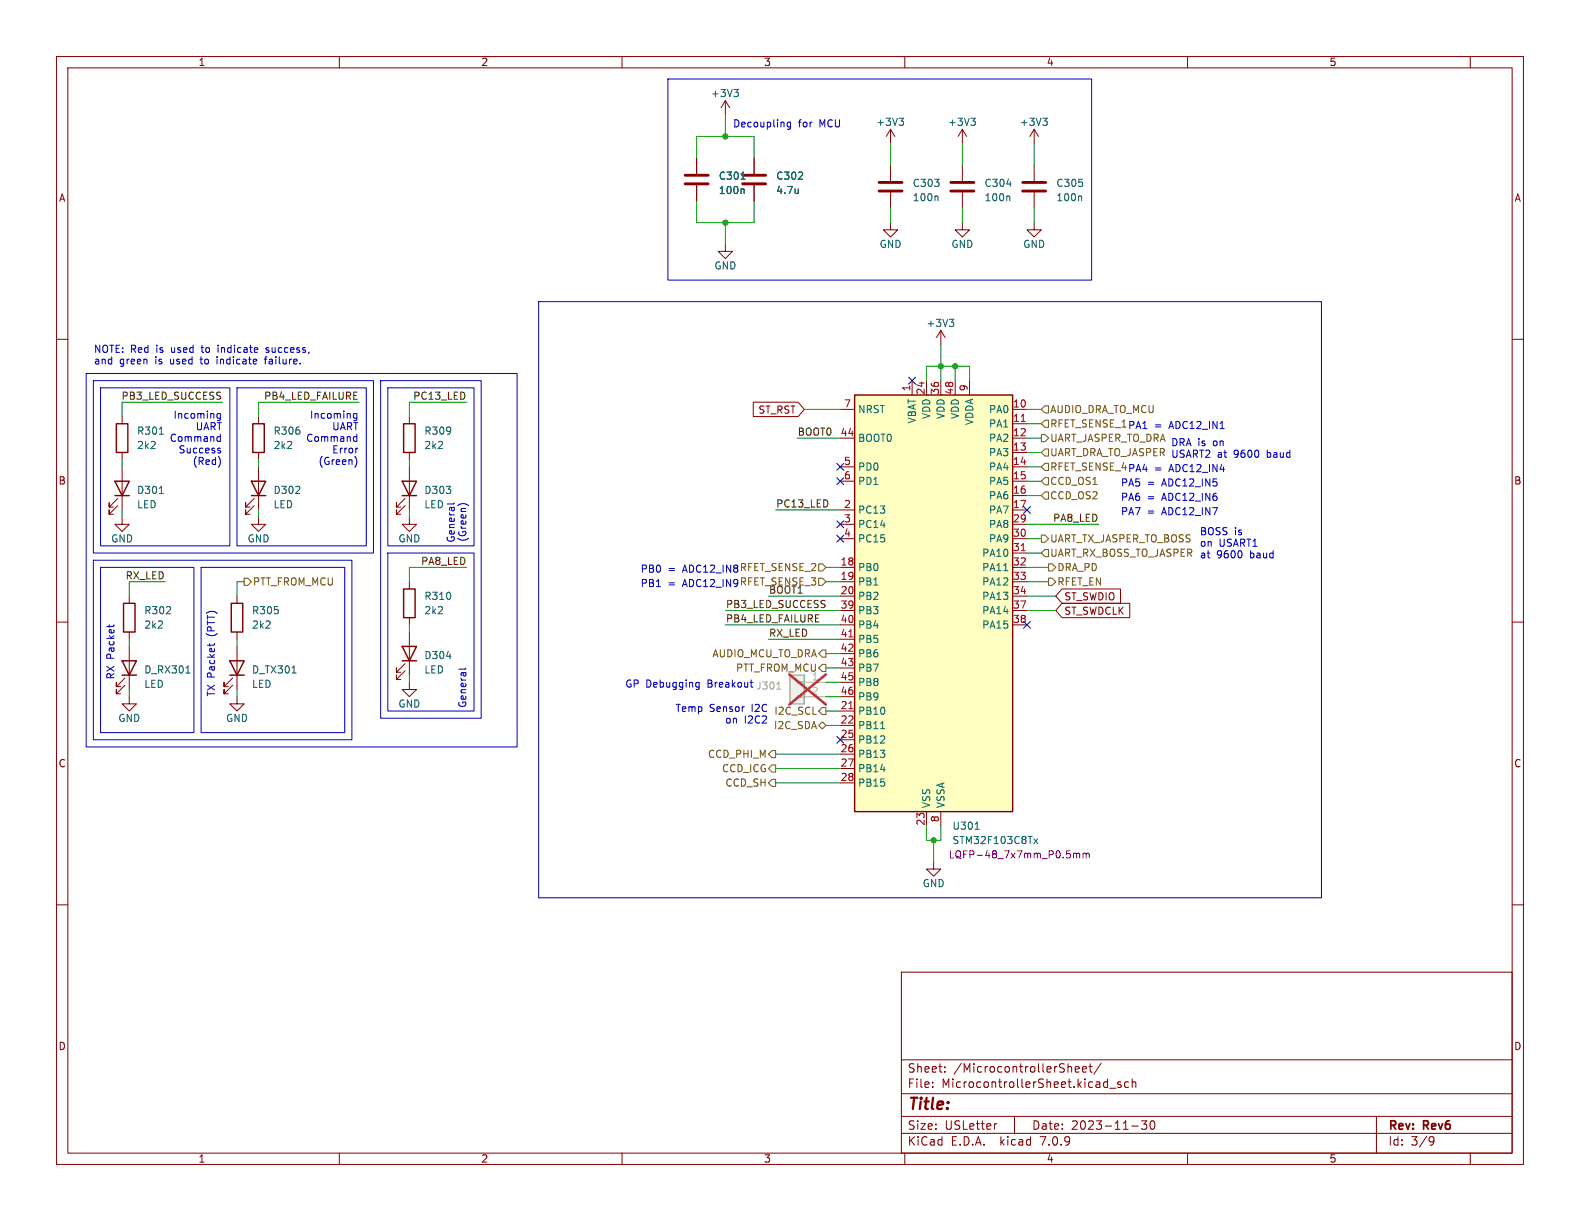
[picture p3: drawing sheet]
<svg xmlns="http://www.w3.org/2000/svg" width="279mm" height="216mm" viewBox="0 0 279 216" stroke-linecap="round" stroke-linejoin="round" font-family="sans-serif">
<g fill="none" stroke="#840000" stroke-width=".18">
<path d="M10 10h259.4v195.9h-259.4zM12 12h255.4v191.9h-255.4zM60 10v2M110 10v2M128.3 17.8l-.8 1.3M128.3 17.8v2.5M128.3 17.8l.7 1.3M160 10v2M210 10v2M260 10v2M123.2 27.9v2.8M123.2 32.8v2.8"/>
<path d="M133.3 27.9v2.8M133.3 32.8v2.8M157.5 39.4v1.2h1.2l-1.2 1.3-1.3-1.3h1.3M157.5 22.9v2.5M157.5 29.2v2.8M157.5 34v2.8M157.5 22.9l-.8 1.2M157.5 22.9l.7 1.2M170.2 39.4v1.2h1.2l-1.2 1.3-1.3-1.3h1.3M170.2 22.9l-.8 1.2M170.2 22.9v2.5M170.2 29.2v2.8"/>
<path d="M170.2 34v2.8M170.2 22.9l.7 1.2M182.9 39.4v1.2h1.2l-1.2 1.3-1.3-1.3h1.3M182.9 22.9v2.5M182.9 29.2v2.8M182.9 34v2.8M182.9 22.9l-.8 1.2M182.9 22.9l.7 1.2M10 60h2M128.3 43.2v1.3h1.2l-1.2 1.2-1.3-1.2h1.3M166.4 58.4l-.8 1.3M166.4 58.4v2.6"/>
<path d="M166.4 58.4l.7 1.3M267.4 60h2M21.6 73.7v1.2M45.7 73.7v1.2M72.4 73.7v1.2M133.2 71.1h7.9l1.1 1.3-1.1 1.3h-7.9zM148.6 72.4h2.5M148.6 77.5h2.5M161.3 67.3v2.6M163.8 67.3v2.6M166.4 67.3v2.6M168.9 67.3v2.6"/>
<path d="M171.4 67.3v2.6M179.1 72.4h2.5M179.1 74.9h2.5M179.1 77.5h2.5M20.8 89.4l-1.5 1.5v-.7v.7h.8M20.8 88.1l-1.5 1.6v-.8v.8h.8M21.6 91.4v1.3h-1.3l1.3 1.3 1.3-1.3h-1.3M21.6 80v1.3M21.6 82.6v7.6M45 89.4l-1.6 1.5v-.7v.7h.8M45 88.1l-1.6 1.6v-.8v.8h.8M45.7 91.4v1.3h-1.3l1.3 1.3 1.3-1.3h-1.3"/>
<path d="M45.7 80v1.3M45.7 82.6v7.6M71.6 89.4l-1.5 1.5v-.7v.7h.8M71.6 88.1l-1.5 1.6v-.8v.8h.8M72.4 91.4v1.3h-1.3l1.3 1.3 1.3-1.3h-1.3M72.4 80v1.3M72.4 82.6v7.6M148.6 82.6h2.5M148.6 85.1h2.5M148.6 90.2h2.5M148.6 92.7h2.5M148.6 95.3h2.5"/>
<path d="M179.1 80h2.5M179.1 82.6h2.5M179.1 85.1h2.5M179.1 87.6h2.5M179.1 90.2h2.5M179.1 92.7h2.5M179.1 95.3h2.5M179.1 97.8h2.5M10 110h2M22.1 119.9l-1.5 1.5v-.7v.7h.7M22.9 105.4v1.3M22.9 111.8v1.2"/>
<path d="M22.9 114.3v7.6M41.1 119.9l-1.5 1.5v-.7v.7h.8M41.9 105.4v1.3M41.9 111.8v1.2M41.9 114.3v7.6M71.6 118.6l-1.5 1.5v-.7v.7h.8M71.6 117.3l-1.5 1.6v-.8v.8h.8M72.4 102.9v1.2M72.4 109.2v1.3M72.4 111.8v7.6M148.6 100.3h2.5M148.6 102.9h2.5"/>
<path d="M148.6 105.4h2.5M148.6 108h2.5M148.6 110.5h2.5M148.6 113h2.5M148.6 115.6h2.5M148.6 118.1h2.5M179.1 100.3h2.5M179.1 102.9h2.5M179.1 105.4h2.5M179.1 108h2.5M179.1 110.5h2.5M187.8 104.1h10.3v2.6h-10.3l-1.1-1.3z"/>
<path d="M187.8 106.7h12v2.5h-12l-1.1-1.2zM267.4 110h2M22.1 121.2l-1.5 1.5v-.8v.8h.7M22.9 123.2v1.3h-1.3l1.3 1.2 1.2-1.2h-1.2M41.1 121.2l-1.5 1.5v-.8v.8h.8M41.9 123.2v1.3h-1.3l1.3 1.2 1.3-1.2h-1.3M72.4 120.7v1.2h-1.3l1.3 1.3 1.3-1.3h-1.3M148.6 125.7h2.5M148.6 128.3h2.5M148.6 130.8h2.5M148.6 133.4h2.5M148.6 135.9h2.5"/>
<path d="M148.6 138.4h2.5M148.6 120.7h2.5M148.6 123.2h2.5M10 160h2M163.8 143.5v2.6M165.1 152.4v1.3h1.3l-1.3 1.2-1.3-1.2h1.3M166.4 143.5v2.6M267.4 160h2M159.4 171.9h108v32h-108zM159.4 197.4h108M159.4 193.4h108M159.4 187.4h108"/>
<path d="M164.9 192.1v.2M164.9 191.4v.1M167.1 189.4v.2M167.1 188.7v.1M176.3 198.7l-.3 .1M179.4 197.4v3M190.1 189.1l.8-.2-.1-.2-.4-.1-.3 .2 .1 .7h.6M191.4 189.1l.7-.2v-.2l-.5-.1-.2 .2 .1 .7h.6M192.6 188.6h.5M192.8 188.1v1.3l.3 .2M194.7 188l-1.3 1.9M196.2 192.4h1.2"/>
<path d="M198.2 191.4l-.3-.1-.3 .2 .1 .2 .5 .2v.3h-.6M199.6 191.4l-.5-.1-.2 .3v.4l.1 .2h.6M200.1 199.1h1.2M200.2 191.4l.2-.1 .4 .1 .1 .9M200.2 190.8v1.5M201.9 198.2h.9l-.5 .6 .4 .1v.6l-.2 .2h-.4l-.2-.2M203.6 198.3l.1-.1a.81 .81 0 0 1 .6 .6 .81 .81 0 0 1-.3 .8l-.1 .1a.81 .81 0 0 1-.6-.6 .81 .81 0 0 1 .3-.8zM243.4 197.4v6.5M60 203.9v2M110 203.9v2M159.4 200.4h108M160 203.9v2"/>
<path d="M210 203.9v2M253 201l.5 .1a.99 .99 0 0 1-.4 1.4h-.2M253.6 201.6l-.3 .3h-.3M260 203.9v2"/>
</g>
<path d="M121.2 32.5h4M121.2 31h4M131.3 32.5h4.1M131.3 31h4.1M155.4 33.8h4.1M155.4 32.3h4.1M168.1 33.8h4.1M168.1 32.3h4.1M180.8 33.8h4.1M180.8 32.3h4.1" fill="none" stroke="#840000" stroke-width=".51"/>
<g fill="none" stroke="#006464" stroke-width=".18">
<path d="M129.8 15.8h.8l-.5 .5M130.3 16.3l.3 .2v.3l-.3 .3M131 31.7h.8M131.4 33.4l.2 .2v.6M141.1 33.4v.8M141.1 34.1v.1M159 20.9h.8l-.4 .5M159.5 21.4l.3 .2v.3l-.3 .3M165.7 34.7l.2 .1v.7M171.7 20.9h.8l-.4 .5M172.2 21.4l.3 .2v.3l-.3 .3M178 32.5h.8"/>
<path d="M178.4 34.7l.2 .1v.7M184.4 20.9h.8l-.4 .5M184.9 21.4l.3 .2v.3l-.3 .3M191.1 34.7l.2 .1v.7M167.9 56.5h.8l-.5 .4M168.4 56.9l.3 .3v.3l-.3 .2M28.2 76.8h.7M28.2 87.3h.7M32.9 119h.7M51.6 119h.8M79 116h.8M177.5 100.9h.7"/>
<path d="M155.7 128.8h.8M172.4 146.6h.8M182.8 148.3l.7 .9M183.5 148.3l-.7 .9"/>
</g>
<g fill="none" stroke="#840000" stroke-width=".25">
<path d="M20.6 74.9h2v5.1h-2zM44.7 74.9h2v5.1h-2zM71.4 74.9h2v5.1h-2zM151.1 69.9h28v73.6h-28zM20.3 85.1h2.6l-1.3 2.5zM20.3 87.6h2.6M44.4 85.1h2.6l-1.3 2.5zM44.4 87.6h2.6M71.1 85.1h2.6l-1.3 2.5zM71.1 87.6h2.6M21.6 116.8h2.5l-1.2 2.6zM21.6 119.4h2.5"/>
<path d="M21.8 106.7h2.1v5.1h-2.1zM40.6 116.8h2.6l-1.3 2.6zM40.6 119.4h2.6M40.9 106.7h2v5.1h-2zM71.1 114.3h2.6l-1.3 2.5zM71.1 116.8h2.6M71.4 104.1h2v5.1h-2z"/>
</g>
<path d="M139.7 119.4h2.5v5.1h-2.5z" fill="#f0f0f0" stroke="#f0f0f0" stroke-width=".18"/>
<path d="M141 123.1h1.2v.2h-1.2zM141 120.5h1.2v.3h-1.2zM142.2 120.7h3.8M142.2 123.2h3.8" fill="none" stroke="#a1a1a1" stroke-width=".18"/>
<path d="M139.7 119.4h2.5v5.1h-2.5z" fill="none" stroke="#a1a1a1" stroke-width=".25"/>
<path d="M137.4 121.9h.7" fill="none" stroke="#989898" stroke-width=".18"/>
<path d="M139.6 119.3l6.4 5.3M146 119.3l-6.4 5.3" fill="none" stroke="#eb3a3d" stroke-width=".46"/>
<path d="M151.1 69.9h28v73.6h-28z" fill="#ffffc2" stroke="#ffffc2" stroke-width=".18"/>
<path d="M180.6 74.5h.7M180.6 97.4h.7M150.1 112.6h.7M150.1 125.3h.7" fill="none" stroke="#a90000" stroke-width=".18"/>
<path d="M189.8 150.9v.8M189.8 151l.4-.1 .2 .1M190.4 151l.2-.1h.3v.8M190.4 151v.7M191.5 151l.4-.1 .2 .1M191.5 150.9v.8M192.1 151l.2-.1h.3v.8M192.1 151v.7" fill="none" stroke="#840084" stroke-width=".18"/>
<g fill="none" stroke="#725600" stroke-width=".18">
<path d="M184.1 76.8h.7l.6 .7-.6 .6h-.7zM184.8 79.4h.6v1.2h-.6l-.7-.6zM184.8 71.8h.6v1.2h-.6l-.7-.6zM184.8 74.3h.6v1.3h-.6l-.7-.7zM144.8 99.7h.6l.6 .6-.6 .7h-.6zM184.1 94.6h.7l.6 .7-.6 .6h-.7zM184.8 87h.6v1.3h-.6l-.7-.7zM184.8 84.5h.6v1.2h-.6l-.7-.6zM184.8 81.9h.6v1.3h-.6l-.7-.6zM184.8 97.2h.6v1.2h-.6l-.7-.6zM185.4 99.7h.7l.6 .6-.6 .7h-.7zM43.2 102.2h.6l.6 .7-.6 .6h-.6z"/>
<path d="M144.8 102.2h.6l.6 .7-.6 .6h-.6zM145.4 117.5h.6v1.2h-.6l-.6-.6zM145.4 114.9h.6v1.3h-.6l-.6-.6zM185.4 102.2h.7l.6 .7-.6 .6h-.7zM136.5 132.7h.7v1.3h-.7l-.6-.6zM136.5 137.8h.7v1.3h-.7l-.6-.7zM136.5 135.3h.7v1.2h-.7l-.6-.6zM144.8 128.3l.6-.7 .6 .7-.6 .6zM145.4 125.1h.6v1.3h-.6l-.6-.7z"/>
</g>
<g fill="none" stroke="#0000c2" stroke-width=".18">
<path d="M118.1 14h74.9v35.5h-74.9zM139.8 21.6v1l-.2 .3-.3-.1M139.8 21.7l-.4-.1-.2 .2 .1 .6h.5M95.2 53.3h138.5v105.5h-138.5zM15.2 66h76.2v66.1h-76.2zM16.5 67.3h49.5v30.5h-49.5zM17.8 68.6h22.8v27.9h-22.8zM38.4 63.1v.1M38.4 63.5v.9M38.5 78h.5M38.5 77.3h.5M38.6 61v.2"/>
<path d="M38.6 61.5v.8M38.7 79.2l.3 .1M38.7 79.7h.3v.2l-.2 .2h-.2M39 73.2l-.4-.1-.2 .3 .1 .5h.5M39 73.1v1l-.2 .2M39 76.8v1.2M41.9 68.6h22.9v27.9h-22.9zM46.7 63.5h.5M47 62.3h.4M47.2 63.1l-.3 .2v1.1M47.4 61.5l-.4 .1 .1 .2 .3 .1M62.6 78h.5"/>
<path d="M62.6 77.3h.5M63.1 73.1v1l-.1 .2M63.1 76.8v1.2M63.1 73.2l-.4-.1-.2 .3 .1 .5h.5M63.2 79.2h.1M67.3 67.3h17.8v59.7h-17.8zM68.6 68.6h15.2v27.9h-15.2zM16.5 99.1h45.7v31.7h-45.7zM38.8 81l.2 .5-.2 .8M62.8 80.7a1.49 1.49 0 0 1 0 1.9M68.6 97.8h15.2v27.9h-15.2zM80.3 88.9l-.1 .2h-1.1"/>
<path d="M81 89.4a1.49 1.49 0 0 1 1.8 0M219.6 97.6v.8M17.8 100.3h16.5v29.2h-16.5zM19.3 110.5v.4M20.2 110.5l-.1 .2M35.6 100.3h25.4v29.2h-25.4zM37.1 113.8v.5M37.9 113.8v.2M82.4 118.1l-.2 .2h-1.1M123.2 121.4h.4M123.2 120.7h.4M123.6 120.7v1l-.1 .2h-.3"/>
<path d="M132.6 120.7h.5M132.8 121.3l.3 .2"/>
</g>
<g fill="none" stroke="#009600" stroke-width=".18">
<path d="M123.2 35.6v3.8h10.1v-3.8M123.2 27.9v-3.8h10.1v3.8M128.3 20.3v3.8M128.3 39.4v3.8M157.5 25.4v3.8M157.5 36.8v2.6M170.2 25.4v3.8M170.2 36.8v2.6M182.9 25.4v3.8M182.9 36.8v2.6M39.4 71.1h-17.8v2.6M63.5 71.1h-17.8v2.6"/>
<path d="M82.5 71.1h-10.1v2.6M141 77.5h7.6M142.2 72.4h6.4M163.8 67.3v-2.5h7.6v2.5M166.4 61v6.3M168.9 64.8v2.5M181.6 77.5h2.5M181.6 72.4h2.5M181.6 74.9h2.5M21.6 81.3v1.3M21.6 90.2v1.2M45.7 81.3v1.3"/>
<path d="M45.7 90.2v1.2M72.4 81.3v1.3M72.4 90.2v1.2M137.2 90.2h11.4M181.6 92.7h12.7M181.6 95.3h2.5M181.6 97.8h2.5M181.6 82.6h2.5M181.6 87.6h2.5M181.6 80h2.5M181.6 85.1h2.5M22.9 113v1.3"/>
<path d="M29.2 102.9h-6.3v2.5M41.9 113v1.3M43.2 102.9h-1.3v2.5M72.4 110.5v1.3M72.4 119.4v1.3M82.5 100.3h-10.1v2.6M128.3 110.5h20.3M128.3 108h20.3M135.9 113h12.7M135.9 105.4h12.7M146 115.6h2.6M146 118.1h2.6"/>
<path d="M146 102.9h2.6M146 100.3h2.6M181.6 105.4h5.1M181.6 108h5.1M181.6 102.9h3.8M181.6 100.3h3.8M22.9 121.9v1.3M41.9 121.9v1.3M137.2 135.9h11.4M137.2 138.4h11.4M137.2 133.4h11.4M146 128.3h2.6"/>
<path d="M146 123.2h2.6M146 120.7h2.6M146 125.7h2.6M163.8 146.1v2.5h2.6v-2.5M165.1 148.6v3.8"/>
</g>
<g fill="none" stroke="#000084" stroke-width=".18">
<path d="M160.7 66.7l1.2 1.2M161.9 66.7l-1.2 1.2M148 94.6l1.2 1.3M148 92.1l1.2 1.2M148 84.5l1.2 1.2M148 81.9l1.2 1.3M149.2 94.6l-1.2 1.3M149.2 92.1l-1.2 1.2M149.2 84.5l-1.2 1.2M149.2 81.9l-1.2 1.3M181 89.6l1.2 1.2M182.2 89.6l-1.2 1.2"/>
<path d="M181 109.9l1.2 1.2M182.2 109.9l-1.2 1.2M148 130.2l1.2 1.2M149.2 130.2l-1.2 1.2"/>
</g>
<g fill="#009600" stroke="#009600" stroke-width=".18">
<circle cx="166.4" cy="64.8" r=".46"/>
<circle cx="168.9" cy="64.8" r=".46"/>
<circle cx="128.3" cy="39.4" r=".46"/>
<circle cx="128.3" cy="24.1" r=".46"/>
<circle cx="165.1" cy="148.6" r=".46"/>
</g>
<text font-size="2.8" fill="#840000" x="160.4" y="196.8">Title:</text>
<g font-size="2.1" fill="#840000">
<text x="160.4" y="189.9">Sheet:</text>
<text x="168.6" y="189.9">/MicrocontrollerSheet/</text>
<text x="160.4" y="192.6">File:</text>
<text x="166.5" y="192.6">MicrocontrollerSheet.kicad_sch</text>
<text x="160.4" y="202.8">KiCad</text>
<text x="160.4" y="200">Size:</text>
<text x="167.1" y="200">USLetter</text>
<text x="168.1" y="202.8">E.D.A.</text>
<text x="177" y="202.8">kicad</text>
<text x="182.4" y="200">Date:</text>
<text x="184.2" y="202.8">7.0.9</text>
<text x="189.4" y="200">2023-11-30</text>
<text x="245.4" y="200.2">Rev:</text>
<text x="245.4" y="202.8">Id:</text>
<text x="249.5" y="202.8">3/9</text>
<text x="251.8" y="200.2">Rev6</text>
</g>
<g font-size="1.8" fill="#840000">
<text x="35" y="11.9">1</text>
<text x="85" y="11.9">2</text>
<text x="135" y="11.9">3</text>
<text x="185" y="11.9">4</text>
<text x="235" y="11.9">5</text>
<text x="10.3" y="35.9">A</text>
<text x="267.7" y="35.9">A</text>
<text x="134" y="73.3">ST_RST</text>
<text x="10.3" y="85.9">B</text>
<text x="267.7" y="85.9">B</text>
<text x="188.1" y="106.4">ST_SWDIO</text>
<text x="188.1" y="108.9">ST_SWDCLK</text>
<text x="10.3" y="135.9">C</text>
<text x="267.7" y="135.9">C</text>
<text x="10.3" y="185.9">D</text>
<text x="267.7" y="185.9">D</text>
<text x="35" y="205.8">1</text>
<text x="85" y="205.8">2</text>
<text x="135" y="205.8">3</text>
<text x="185" y="205.8">4</text>
<text x="235" y="205.8">5</text>
</g>
<g font-size="1.8" fill="#006464">
<text x="125.6" y="17.4">+3V3</text>
<text x="154.8" y="22.5">+3V3</text>
<text x="167.5" y="22.5">+3V3</text>
<text x="180.2" y="22.5">+3V3</text>
<text x="127" y="32">C301</text>
<text x="127" y="34.5">100n</text>
<text x="137.2" y="32">C302</text>
<text x="137.2" y="34.5">4.7u</text>
<text x="161.3" y="33.2">C303</text>
<text x="161.3" y="35.8">100n</text>
<text x="174" y="33.2">C304</text>
<text x="174" y="35.8">100n</text>
<text x="186.7" y="33.2">C305</text>
<text x="186.7" y="35.8">100n</text>
<text x="126.2" y="47.9">GND</text>
<text x="155.4" y="44">GND</text>
<text x="168.1" y="44">GND</text>
<text x="180.8" y="44">GND</text>
<text x="163.7" y="58">+3V3</text>
<text x="24.1" y="77.1">R301</text>
<text x="48.3" y="77.1">R306</text>
<text x="74.9" y="77.1">R309</text>
<text x="151.6" y="73.3">NRST</text>
<text x="162.2" y="75" transform="rotate(-90 162.2 75)">VBAT</text>
<text x="164.7" y="74.2" transform="rotate(-90 164.7 74.2)">VDD</text>
<text x="167.2" y="74.2" transform="rotate(-90 167.2 74.2)">VDD</text>
<text x="169.8" y="74.2" transform="rotate(-90 169.8 74.2)">VDD</text>
<text x="172.3" y="75.3" transform="rotate(-90 172.3 75.3)">VDDA</text>
<text x="174.8" y="73.3">PA0</text>
<text x="174.8" y="75.8">PA1</text>
<text x="24.1" y="79.6">2k2</text>
<text x="48.3" y="79.6">2k2</text>
<text x="74.9" y="79.6">2k2</text>
<text x="151.6" y="78.3">BOOT0</text>
<text x="151.6" y="83.4">PD0</text>
<text x="174.8" y="78.3">PA2</text>
<text x="174.8" y="80.9">PA3</text>
<text x="174.8" y="83.4">PA4</text>
<text x="24.1" y="87.5">D301</text>
<text x="48.3" y="87.5">D302</text>
<text x="74.9" y="87.5">D303</text>
<text x="151.6" y="86">PD1</text>
<text x="174.8" y="86">PA5</text>
<text x="174.8" y="88.5">PA6</text>
<text x="24.1" y="90.1">LED</text>
<text x="48.3" y="90.1">LED</text>
<text x="74.9" y="90.1">LED</text>
<text x="151.6" y="91">PC13</text>
<text x="151.6" y="93.6">PC14</text>
<text x="174.8" y="91">PA7</text>
<text x="174.8" y="93.6">PA8</text>
<text x="19.6" y="96.1">GND</text>
<text x="43.7" y="96.1">GND</text>
<text x="70.4" y="96.1">GND</text>
<text x="151.6" y="101.2">PB0</text>
<text x="151.6" y="96.1">PC15</text>
<text x="173.6" y="98.7">PA10</text>
<text x="173.6" y="101.2">PA11</text>
<text x="174.8" y="96.1">PA9</text>
<text x="74.9" y="106.3">R310</text>
<text x="151.6" y="103.7">PB1</text>
<text x="151.6" y="106.3">PB2</text>
<text x="173.6" y="103.7">PA12</text>
<text x="173.6" y="106.3">PA13</text>
<text x="25.4" y="108.8">R302</text>
<text x="25.4" y="111.4">2k2</text>
<text x="44.5" y="108.8">R305</text>
<text x="44.5" y="111.4">2k2</text>
<text x="74.9" y="108.8">2k2</text>
<text x="151.6" y="108.8">PB3</text>
<text x="151.6" y="111.4">PB4</text>
<text x="151.6" y="113.9">PB5</text>
<text x="173.6" y="108.8">PA14</text>
<text x="173.6" y="111.4">PA15</text>
<text x="25.4" y="119.3">D_RX301</text>
<text x="44.5" y="119.3">D_TX301</text>
<text x="74.9" y="116.8">D304</text>
<text x="74.9" y="119.3">LED</text>
<text x="151.6" y="116.4">PB6</text>
<text x="151.6" y="119">PB7</text>
<text x="25.4" y="121.8">LED</text>
<text x="44.5" y="121.8">LED</text>
<text x="70.4" y="125.3">GND</text>
<text x="151.6" y="121.5">PB8</text>
<text x="151.6" y="124.1">PB9</text>
<text x="20.8" y="127.9">GND</text>
<text x="39.9" y="127.9">GND</text>
<text x="151.6" y="126.6">PB10</text>
<text x="151.6" y="129.1">PB11</text>
<text x="151.6" y="131.7">PB12</text>
<text x="151.6" y="134.2">PB13</text>
<text x="151.6" y="136.8">PB14</text>
<text x="151.6" y="139.3">PB15</text>
<text x="164.7" y="143" transform="rotate(-90 164.7 143)">VSS</text>
<text x="167.2" y="143" transform="rotate(-90 167.2 143)">VSSA</text>
<text x="168.3" y="146.9">U301</text>
<text x="168.3" y="149.5">STM32F103C8Tx</text>
<text x="163.1" y="157.1">GND</text>
</g>
<g font-size="1.8" fill="#0000c2">
<text x="129.5" y="22.6">Decoupling</text>
<text x="141.2" y="22.6">for</text>
<text x="145" y="22.6">MCU</text>
<text x="16.5" y="62.5">NOTE: Red</text>
<text x="16.5" y="64.5">and</text>
<text x="21.1" y="64.5">green</text>
<text x="27.6" y="64.5">is</text>
<text x="27.7" y="62.5">is</text>
<text x="30.4" y="64.5">used</text>
<text x="30.5" y="62.5">used</text>
<text x="35.9" y="64.5">to</text>
<text x="36.1" y="62.5">to</text>
<text x="39" y="64.5">indicate</text>
<text x="39.2" y="62.5">indicate</text>
<text x="47.7" y="64.5">failure.</text>
<text x="47.9" y="62.5">success,</text>
<text x="30.6" y="74.1">Incoming</text>
<text x="34.5" y="76.2">UART</text>
<text x="54.7" y="74.1">Incoming</text>
<text x="58.6" y="76.2">UART</text>
<text x="185.6" y="75.8">RFET_SENSE_1PA1</text>
<text x="204.1" y="76">=</text>
<text x="206.9" y="76">ADC12_IN1</text>
<text x="29.9" y="78.2">Command</text>
<text x="31.5" y="80.3">Success</text>
<text x="34" y="82.3">(Red)</text>
<text x="54" y="78.2">Command</text>
<text x="56.2" y="82.3">(Green)</text>
<text x="58.6" y="80.3">Error</text>
<text x="185.6" y="80.9">UART_DRA_TO_JASPER USART2</text>
<text x="185.6" y="83.4">RFET_SENSE_4PA4</text>
<text x="204.1" y="83.6">=</text>
<text x="206.9" y="83.6">ADC12_IN4</text>
<text x="207" y="79">DRA is</text>
<text x="214.6" y="79">on</text>
<text x="215.3" y="81">at</text>
<text x="218.3" y="81">9600</text>
<text x="224.3" y="81">baud</text>
<text x="198.1" y="86.1">PA5</text>
<text x="198.1" y="88.7">PA6</text>
<text x="202.9" y="86.1">=</text>
<text x="202.9" y="88.7">=</text>
<text x="205.6" y="86.1">ADC12_IN5</text>
<text x="205.6" y="88.7">ADC12_IN6</text>
<text x="82.5" y="95.9" transform="rotate(-90 82.5 95.9)">(Green)</text>
<text x="198.1" y="91.2">PA7</text>
<text x="202.9" y="91.2">=</text>
<text x="205.6" y="91.2">ADC12_IN7</text>
<text x="212.1" y="94.7">BOSS</text>
<text x="218.3" y="94.7">is</text>
<text x="80.5" y="96" transform="rotate(-90 80.5 96)">General</text>
<text x="113.2" y="101.4">PB0</text>
<text x="118.1" y="101.4">=</text>
<text x="120.9" y="101.4">ADC12_IN8 RFET_SENSE_2</text>
<text x="185.6" y="98.7">UART_RX_BOSS_TO_JASPER at</text>
<text x="212.1" y="96.8">on</text>
<text x="215.1" y="98.8">9600</text>
<text x="215.6" y="96.8">USART1</text>
<text x="221.1" y="98.8">baud</text>
<text x="113.2" y="103.9">PB1</text>
<text x="118.1" y="103.9">=</text>
<text x="120.9" y="103.9">ADC12_IN9 RFET_SENSE_3</text>
<text x="38.1" y="112.4" transform="rotate(-90 38.1 112.4)">(PTT)</text>
<text x="20.3" y="120.2" transform="rotate(-90 20.3 120.2)">RX Packet</text>
<text x="38.1" y="123.3" transform="rotate(-90 38.1 123.3)">TX Packet</text>
<text x="82.5" y="125.3" transform="rotate(-90 82.5 125.3)">General</text>
<text x="110.5" y="121.7">GP Debugging</text>
<text x="119.4" y="126">Temp</text>
<text x="125.2" y="121.7">Breakout</text>
<text x="125.4" y="126">Sensor</text>
<text x="133" y="126">I2C</text>
<text x="128.1" y="128">on</text>
<text x="131.6" y="128">I2C2</text>
</g>
<g font-size="1.8" fill="#0f0f0f">
<text x="21.4" y="70.8">PB3_LED_SUCCESS</text>
<text x="46.6" y="70.8">PB4_LED_FAILURE</text>
<text x="73" y="70.8">PC13_LED</text>
<text x="141" y="77.1">BOOT0</text>
<text x="137.2" y="89.8">PC13_LED</text>
<text x="186.1" y="92.4">PA8_LED</text>
<text x="74.4" y="100">PA8_LED</text>
<text x="22.1" y="102.5">RX_LED</text>
<text x="128.3" y="107.6">PB3_LED_SUCCESS</text>
<text x="135.9" y="105.1">BOOT1</text>
<text x="128.3" y="110.1">PB4_LED_FAILURE</text>
<text x="135.9" y="112.7">RX_LED</text>
</g>
<g font-size="1.8" fill="#a90000">
<text x="161" y="69.3" transform="rotate(-90 161 69.3)">1</text>
<text x="163.6" y="69.9" transform="rotate(-90 163.6 69.9)">24</text>
<text x="166.1" y="69.9" transform="rotate(-90 166.1 69.9)">36</text>
<text x="168.7" y="69.9" transform="rotate(-90 168.7 69.9)">48</text>
<text x="171.2" y="69.3" transform="rotate(-90 171.2 69.3)">9</text>
<text x="148.5" y="77.2">44</text>
<text x="149.2" y="72.1">7</text>
<text x="179" y="72.1">10</text>
<text x="179" y="74.7">11</text>
<text x="179" y="77.2">12</text>
<text x="149.2" y="82.3">5</text>
<text x="179" y="79.8">13</text>
<text x="179" y="82.3">14</text>
<text x="149.2" y="89.9">2</text>
<text x="149.2" y="84.8">6</text>
<text x="179" y="84.8">15</text>
<text x="179" y="87.4">16</text>
<text x="179" y="89.9">17</text>
<text x="149.2" y="92.5">3</text>
<text x="149.2" y="95">4</text>
<text x="179" y="92.5">29</text>
<text x="179" y="95">30</text>
<text x="148.5" y="100.1">18</text>
<text x="179" y="97.5">31</text>
<text x="179" y="100.1">32</text>
<text x="148.5" y="102.6">19</text>
<text x="148.5" y="105.2">20</text>
<text x="148.5" y="107.7">39</text>
<text x="179" y="102.6">33</text>
<text x="179" y="105.2">34</text>
<text x="179" y="107.7">37</text>
<text x="148.5" y="110.2">40</text>
<text x="148.5" y="112.8">41</text>
<text x="179" y="110.2">38</text>
<text x="148.5" y="115.3">42</text>
<text x="148.5" y="117.9">43</text>
<text x="148.5" y="125.5">21</text>
<text x="148.5" y="120.4">45</text>
<text x="148.5" y="122.9">46</text>
<text x="148.5" y="128">22</text>
<text x="148.5" y="130.6">25</text>
<text x="148.5" y="133.1">26</text>
<text x="148.5" y="135.6">27</text>
<text x="148.5" y="138.2">28</text>
<text x="163.6" y="146.1" transform="rotate(-90 163.6 146.1)">23</text>
<text x="166.1" y="145.5" transform="rotate(-90 166.1 145.5)">8</text>
</g>
<g font-size="1.8" fill="#725600">
<text x="185.6" y="73.3">AUDIO_DRA_TO_MCU</text>
<text x="185.6" y="78.3">UART_JASPER_TO_DRA</text>
<text x="185.6" y="88.5">CCD_OS2</text>
<text x="185.6" y="86">CCD_OS1</text>
<text x="185.6" y="96.1">UART_TX_JASPER_TO_BOSS</text>
<text x="186.9" y="101.2">DRA_PD</text>
<text x="44.6" y="103.7">PTT_FROM_MCU</text>
<text x="186.9" y="103.7">RFET_EN</text>
<text x="125.9" y="116.4">AUDIO_MCU_TO_DRA</text>
<text x="130.1" y="119">PTT_FROM_MCU</text>
<text x="143.4" y="120.4">1</text>
<text x="136.8" y="129.1">I2C_SDA</text>
<text x="136.8" y="126.6">I2C_SCL</text>
<text x="125.1" y="134.2">CCD_PHI_M</text>
<text x="127.6" y="136.8">CCD_ICG</text>
<text x="128.2" y="139.3">CCD_SH</text>
</g>
<text font-size="1.8" fill="#989898" x="133.6" y="122.1">J301</text>
<text font-size="1.8" fill="#aaa" x="143.4" y="122.9">2</text>
<text font-size="1.8" fill="#840084" x="167.7" y="152">LQFP-48_7x7mm_P0.5mm</text>
</svg>
